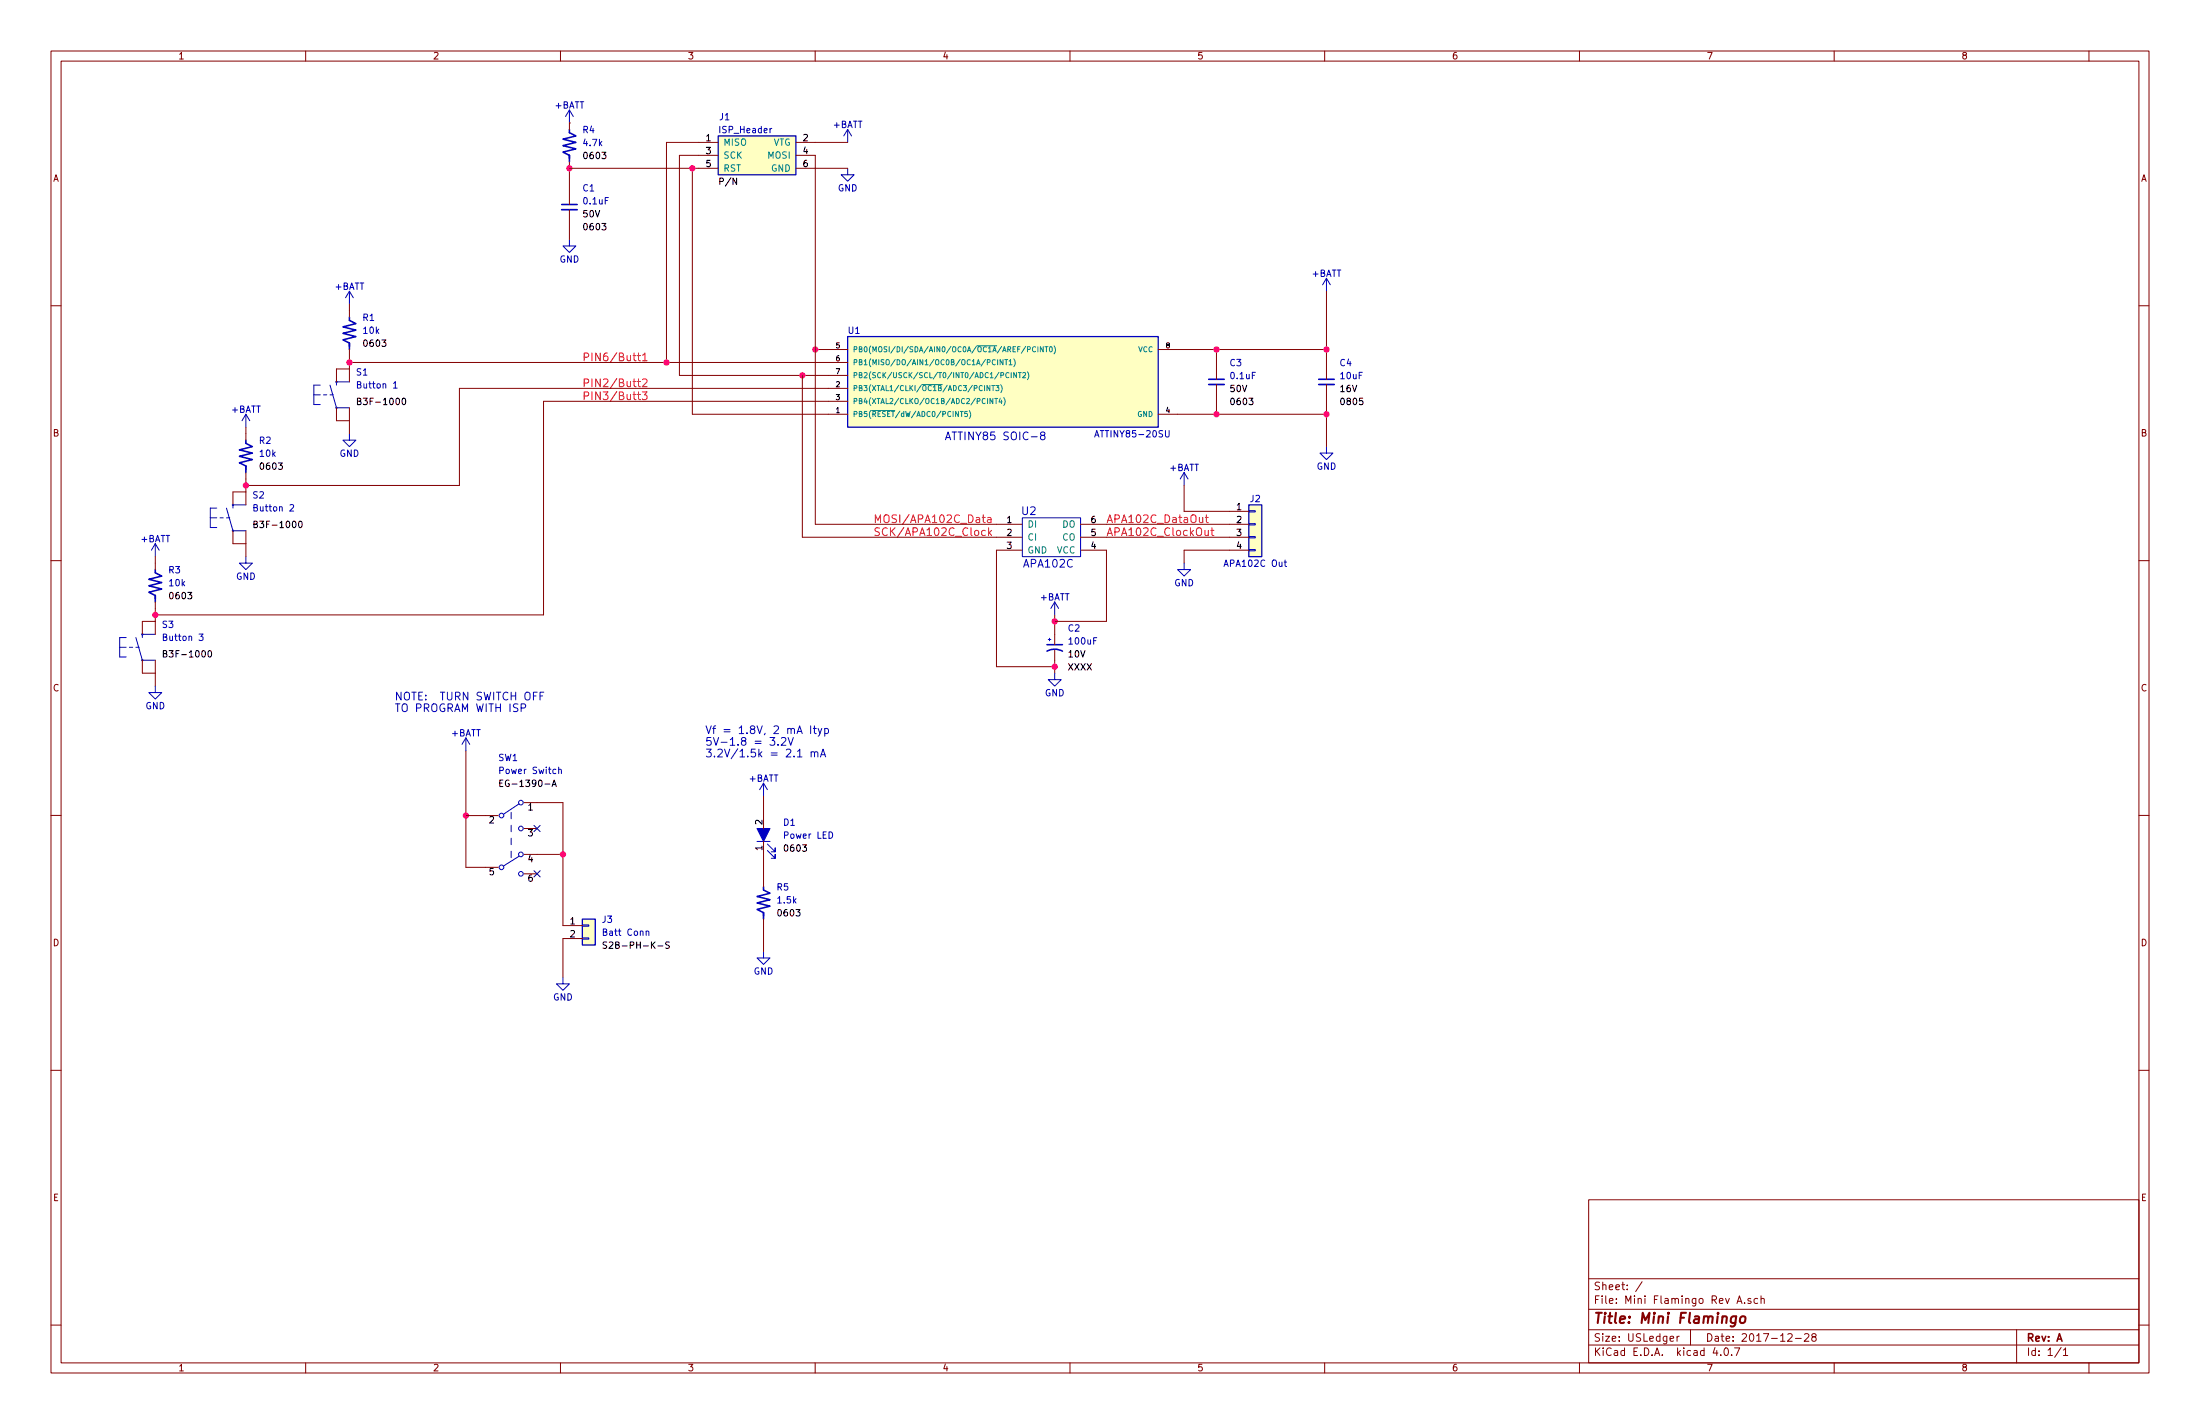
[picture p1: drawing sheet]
<svg xmlns="http://www.w3.org/2000/svg" width="432mm" height="279mm" viewBox="0 0 432 279" stroke-linecap="round" stroke-linejoin="round" font-family="sans-serif">
<g fill="none" stroke="#840000" stroke-width=".2">
<path d="M10 10h411.8v259.4h-411.8zM12 12h407.8v255.4h-407.8zM60 10v2M110 10v2M160 10v2M210 10v2M260 10v2M310 10v2M360 10v2M410 10v2M111.8 24.1h.1M111.8 24.1v1.3"/>
<path d="M111.8 31.8v8.3M111.8 33h29.2M135.9 33v48.3h30.5M141 30.5h-7.7v43.2h33.1M141 27.9h-10.2v43.2M156.2 30.5h3.8v72.4h40.7M156.2 27.9h10.2M156.2 33h10.2M10 60h2M68.6 59.7v2.5M111.8 41.1v5.9M260.3 57.2v17.2"/>
<path d="M419.8 60h2M68.6 71.1h97.8M68.6 68.6v6.3M68.6 72.4h-2.6v2.5M157.5 73.7v31.7h43.2M160 68.6h6.4M166.4 76.2h-76.2v19.1h-41.9M166.4 78.7h-59.7v42h-76.2M227.3 68.6h33M238.8 68.6v5.8M238.8 75.4v5.9M260.3 75.4v12.2"/>
<path d="M48.3 83.8v2.6M48.3 92.7v6.4M48.3 96.5h-2.6v2.6M66 80v2.6h2.6M68.6 80v5.1M227.3 81.3h33M232.4 95.3v5h12.7M10 110h2M30.5 109.2v2.6M30.5 118.1v6.4M45.7 104.1v2.6h2.6M48.3 104.1v5.1"/>
<path d="M200.7 108h-5.1v22.8h11.4M212.1 102.9h33M212.1 105.4h33M212.1 108h5.1v13.9h-10.2M245.1 108h-12.7v2.5M419.8 110h2M27.9 129.5v2.6h2.6M30.5 129.5v5.1M30.5 121.9h-2.6v2.6M207 120.7v5.8M207 127.5v4.6M10 160h2"/>
<path d="M91.4 147.3v22.9h6.4M102.9 157.5h7.6v24.1h3.8M149.9 156.2v6.4M419.8 160h2M91.4 160h6.4M102.9 162.6h2.5M102.9 167.6h7.6M102.9 171.5h2.5M149.9 165.1v8.9M114.3 184.2h-3.8v7.6M149.9 180.3v6.4M10 210h2"/>
<path d="M419.8 210h2M311.8 235.4h108v32h-108zM10 260h2M311.8 256.9h108M311.8 250.9h108M322.3 251.5l-1.3 1.9M340.9 255.8l.5-1.5 .5 1.5M341 255.3h.8M342.4 255.6v.2M343.6 254.8a.37 .37 0 0 0-.5 .2v.2l.5 .1 .1 .2-.2 .3-.4-.1M345 254.8h-.4l-.3 .2v.6l.3 .2 .4-.1M345.6 254.9l.2-.1h.4l.1 1"/>
<path d="M345.6 254.3v1.5M419.8 260h2M60 267.4v2M110 267.4v2M160 267.4v2M210 267.4v2M260 267.4v2M310 267.4v2M311.8 263.9h108M311.8 260.9h108M327.8 262.7l.7-.2-.1-.2-.4-.1-.2 .2 .1 .7h.5M329.2 262.2v1"/>
<path d="M329.6 262.2l-.4 .3M331.8 260.9v3M336.6 264.4l-.4 1.1h1M337.7 265.8v.2M338.5 264.6l.2-.1a.8 .8 0 0 1 .6 .7 .8 .8 0 0 1-.6 .8l-.2-.2-.1-.4zM339.9 265.8v.2M340.4 264.5h1.1l-.7 1.5M350.9 261.8l.6-.1 .3 .4-1 1.1h1M352.4 262.6h1.1M354.2 261.8l.6-.1 .2 .4-.9 1.1h.9M355.9 262.3l-.3-.3 .1-.2 .2-.1h.4l.2 .3-.1 .2-.5 .1-.3 .3v.3l.3 .3h.3l.3-.3v-.3l-.3-.3M360 267.4v2"/>
<path d="M395.8 260.9v6.5M404.5 264.4l-1.2 1.9M405 264.9l.4-.4v1.5M405 266h.8M410 267.4v2"/>
</g>
<path d="M340.8 258.3l-.2 1.6a.6 .6 0 0 1-.9 .3M340.8 258.3a.7 .7 0 0 0-1 .3v.8l.2 .2 .6-.1M341.7 258.4l.3-.1h.5l.1 .3-.1 .6a.54 .54 0 0 1-.5 .4 .54 .54 0 0 1-.5-.4z" fill="none" stroke="#840000" stroke-width=".41"/>
<g fill="#ffffc2" stroke="#ffffc2" stroke-width=".2">
<path d="M166.4 66h60.9v17.8h-60.9z"/>
<path d="M141 26.7h15.2v7.6h-15.2z"/>
<path d="M114.3 180.3h2.5v5.1h-2.5z"/>
<path d="M245.1 99.1h2.5v10.1h-2.5z"/>
</g>
<path d="M141 26.7h15.2v7.6h-15.2zM166.4 66h60.9v17.8h-60.9zM245.1 99.1h2.5v10.1h-2.5zM114.3 180.3h2.5v5.1h-2.5z" fill="none" stroke="#0000c2" stroke-width=".25"/>
<g fill="none" stroke="#008484" stroke-width=".2">
<path d="M180.9 75.5h4.1M191.7 67.8h3.9M193.2 75.6v1.1M193.8 78.2v1M194.3 75.6v1.1l-.6-1.1v1.1M194.6 75.6h.6M194.9 78.2v1l-.6-1v1M194.9 75.6v1.1M195.2 78.2h.6M195.4 70.7a.44 .44 0 0 0-.7 .4 .44 .44 0 0 0 .7 .4M195.5 75.6h.6l-.4 .4 .3 .1v.5l-.1 .1-.4-.1M195.5 78.2v1"/>
<path d="M195.8 70.6v1M196.3 78.1l-.2 .8h.6M196.4 75.5a1.2 1.2 0 0 1 0 1.5M196.4 73.6h.5v-.4l-.5-.1v1M196.6 78.5v.7M196.8 70.6v1l-.5-1v1M197 78a1.2 1.2 0 0 1 0 1.6M197.2 70.6h.6M197.5 70.6v1M198 73.2a.44 .44 0 0 0-.6 .4 .44 .44 0 0 0 .6 .4M198.1 70.9l.2-.3v1M198.1 71.6h.5"/>
<path d="M198.5 73.1v1M199 70.4a1.2 1.2 0 0 1 0 1.6M199.5 73.1v1l-.5-1v1M199.9 73.1h.6M200.2 73.1v1M200.7 73.2l.4-.1 .2 .3-.6 .7h.6M201.7 72.9a1.2 1.2 0 0 1 0 1.6M201.7 68.6l.5-.1v-.4l-.5-.1v1M203.3 68.1a.44 .44 0 0 0-.7 .4 .44 .44 0 0 0 .7 .4M203.7 68v1M204.7 68v1l-.5-1v1M205.1 68h.6"/>
<path d="M205.4 68v1M206 68.1l.2-.1a.55 .55 0 0 1 .3 .5 .55 .55 0 0 1-.3 .5l-.2-.3zM206.9 67.9a1.2 1.2 0 0 1 0 1.5M171.1 80.5h4.5M188.5 80.7h.6M188.7 80.7v1M189.9 80.7h-.5l-.1 .5h.5l.1 .4-.2 .1-.4-.1M190.2 80.6a1.2 1.2 0 0 1 0 1.5"/>
</g>
<g fill="none" stroke="#0000c2" stroke-width=".2">
<path d="M111.8 21.6l-.8 1.3M111.8 21.6v2.5M111.8 21.6l.7 1.3M166.4 33v1.3h1.2l-1.2 1.3-1.3-1.3h1.3M166.4 25.4l-.8 1.3M166.4 25.4v2.5M166.4 25.4l.7 1.3M68.6 57.2l-.8 1.2M68.6 57.2v2.5M68.6 57.2l.7 1.2M111.8 47v1.3h1.2l-1.2 1.2-1.3-1.2h1.3M260.3 54.6l-.7 1.3"/>
<path d="M260.3 54.6v2.6M260.3 54.6l.8 1.3M61.6 77.5h1.3M62.9 75.6h-1.3v3.8h1.3M63.5 77.5h.6M64.8 77.5h.6M64.8 75.6l1.2 4.4h2.6M68.6 74.9h-2.6v.7M77.2 75.2l.4-.3v1.2M77.2 76.1h.8M42.5 99.7h-1.2v3.8h1.2M44.4 99.7l1.3 4.4h2.6"/>
<path d="M48.3 81.3l-.8 1.3M48.3 81.3v2.5M48.3 81.3l.7 1.3M48.3 99.1h-2.6v.6M56.9 99.1l.5-.1 .2 .4-.8 .9h.8M68.6 85.1v1.3h1.2l-1.2 1.2-1.3-1.2h1.3M204.5 85.4l-.3-.3 .1-.2 .2-.1h.5l.1 .3-.1 .2-.6 .2-.2 .2v.3l.3 .3h.3l.3-.3v-.3l-.3-.3M214.9 85.8l.4-1.3 .4 1.3M228.8 84.5v1l.2 .3h.2l.3-.3v-1M232.4 92.7l-.8 1.3M232.4 92.7v2.6M232.4 92.7l.8 1.3"/>
<path d="M260.3 87.6v1.3h1.3l-1.3 1.3-1.2-1.3h1.2M30.5 106.7l-.8 1.3M30.5 106.7v2.5M30.5 106.7l.7 1.3M41.3 101.6h1.2M43.2 101.6h.6M44.4 101.6h.7M48.3 109.2v1.3h1.2l-1.2 1.3-1.3-1.3h1.3M200.7 101.6h11.4v7.6h-11.4zM207 118.1l-.8 1.3M207 118.1v2.6M207 118.1l.8 1.3"/>
<path d="M232.4 110.5v1.3h1.3l-1.3 1.2-1.3-1.2h1.3M245.1 107.8h1.3v.3h-1.3zM245.1 105.3h1.3v.2h-1.3zM245.1 102.7h1.3v.3h-1.3zM245.1 100.2h1.3v.3h-1.3zM252 110.3h.5M252.2 109.9v1l.3 .3M23.5 127h1.3M24.8 125.1h-1.3v3.8h1.3M25.4 127h.6M26.7 127h.6M26.7 125.1l1.2 4.4h2.6"/>
<path d="M30.5 134.6v1.3h1.2l-1.2 1.3-1.3-1.3h1.3M30.5 124.5h-2.6v.6M39.1 124.4h.8l-.5 .5 .4 .1v.6l-.2 .1-.5-.1M102.3 138.9l.7-.1 .2-.2-.1-.3-.2-.2h-.6v1.5M106 136.6h.5M106.7 135.8h-.7v1.5M205.7 125.5h.5M206 125.2v.5M207 132.1v1.3h1.3l-1.3 1.2-1.3-1.2h1.3M91.4 144.8l-.7 1.3M91.4 144.8v2.5M91.4 144.8l.8 1.3"/>
<path d="M100.3 159.4v1.3M101.9 157.7l-3.1 2.1M109.7 151.1l.1-.2 .3 .1 .1 .8M109.7 150.5v1.3M149.9 153.7l-.8 1.2M149.9 153.7v2.5M149.9 153.7l.7 1.2M152.7 146.1v.1M153.4 144.9l.5-.2 .3 .2 .1 .2-1 1.1h1M154.7 144.7l.5 1.5 .5-1.5M156.5 148.5h.9M159.1 142.4v1.5"/>
<path d="M159.2 147.7l.1-.1a.36 .36 0 0 1 .6 .1v.8M159.2 147.5v1M159.6 142.9h.6M159.8 142.4v1.3l.4 .2M159.9 147.7a.35 .35 0 0 1 .3-.2 .35 .35 0 0 1 .3 .2v.8M160.6 142.9l.3 1M161 148.5l.5-1.5 .6 1.5M161.2 148.1h.7M161.3 142.9l-.5 1.4-.2 .1M161.9 143l.4-.1 .3 .3v.5l-.1 .2h-.6M161.9 142.9v1.5M100.3 161.9v1.3"/>
<path d="M100.3 164.5v1.2M100.3 167v1.3M101.9 168l-3.1 1.9M148.6 165.1h2.5M149.9 162.6v2.5M150.6 166.9l1.5 1.5v-.8v.8h-.7M150.6 165.6l1.5 1.5v-.7v.7h-.7M110.5 191.8v1.2h1.3l-1.3 1.3-1.3-1.3h1.3M114.3 184h1.3v.3h-1.3zM114.3 181.5h1.3v.2h-1.3zM126.8 182.8l.2-.1 .3 .1 .1 .7M149.9 186.7v1.3h1.2l-1.2 1.2-1.3-1.2h1.3"/>
<circle cx="102.2" cy="157.5" r=".46"/>
<circle cx="98.4" cy="170.2" r=".46"/>
<circle cx="98.4" cy="160" r=".46"/>
<circle cx="102.2" cy="167.6" r=".46"/>
<circle cx="102.2" cy="162.6" r=".46"/>
<circle cx="102.2" cy="171.5" r=".46"/>
</g>
<g fill="none" stroke="#f00" stroke-width=".2">
<path d="M125.1 69.8h.6M125.1 74.9h.6M125.1 77.4h.6M125.3 69.3v1.3l.4 .2M125.3 74.3v1.4l.4 .2M125.3 76.9v1.3l.4 .2M126.1 76.9h.9l-.5 .6h.3l.2 .2-.1 .6-.2 .1h-.4l-.2-.1M126.1 69.7l.5-.4v1.5M126.1 74.5l.6-.2 .2 .2 .1 .3-.9 1.1h.9M126.1 70.8h.9M192.8 101.5h.6M193 101v1.3l.4 .2"/>
<path d="M193.4 104.1h-.4l-.3 .3v.4l.1 .2h.6M193.9 101.6h.5l.1 .9M194 103.6v1.5M194.2 104.5l.4 .6M194.5 101.9l-.5 .1a.3 .3 0 0 0-.2 .2 .3 .3 0 0 0 .2 .3h.5M194.6 104.1l-.6 .5M236.5 104.1v.8a.38 .38 0 0 0 .7 0M236.6 101.5h.6M236.8 101v1.3l.4 .2M237.2 104.1v1M237.7 104.1h.6M237.9 103.6v1.3l.4 .2"/>
</g>
<path d="M111.8 25.4v.6l1.2 .7-2.5 .6 2.5 .6-2.5 .7 2.5 .6-2.5 .6 1.3 .7v1.3M110.2 40.1h3.1M68.6 62.2v.7l1.2 .6-2.5 .6 2.5 .7-2.5 .6 2.5 .6-2.5 .7 1.3 .6v1.3M237.2 74.4h3.1M258.8 74.4h3.1M48.3 86.4v.6l1.2 .6-2.5 .7 2.5 .6-2.5 .6 2.5 .7-2.5 .6 1.3 .6v1.3M30.5 111.8v.6l1.2 .6-2.5 .7 2.5 .6-2.5 .6 2.5 .7-2.5 .6 1.3 .6v1.3M205.5 127.8a3.2 3.2 0 0 1 3 0M205.5 126.5h3M149.9 174v.6l1.2 .7-2.5 .6 2.5 .6-2.5 .7 2.5 .6-2.5 .6 1.3 .7v1.2" fill="none" stroke="#0000c2" stroke-width=".3"/>
<path d="M110.2 41.1h3.1M237.2 75.4h3.1M258.8 75.4h3.1" fill="none" stroke="#0000c2" stroke-width=".33"/>
<g fill="#0000c2" stroke="#0000c2" stroke-width=".2">
<path d="M148.6 162.6h2.5l-1.2 2.5z"/>
<circle cx="66" cy="80" r=".13"/>
<circle cx="66" cy="74.9" r=".13"/>
<circle cx="45.7" cy="104.1" r=".13"/>
<circle cx="45.7" cy="99.1" r=".13"/>
<circle cx="27.9" cy="129.5" r=".13"/>
<circle cx="27.9" cy="124.5" r=".13"/>
</g>
<path d="M70.2 78.7l.6-.1v-.4l-.6-.1v1.3h.4l.3-.4-.3-.3M79 78.2l.2-.1a.67 .67 0 0 1 .4 .7 .67 .67 0 0 1-.4 .6l-.3-.5zM49.8 102.8l.6-.1v-.3l-.6-.1v1.2h.5l.2-.4-.2-.3M58.7 102.4l.2-.1a.67 .67 0 0 1 .4 .6 .67 .67 0 0 1-.4 .6l-.3-.5zM32.1 128.2l.6-.1v-.3l-.6-.1v1.2h.4l.3-.4-.3-.3M40.9 127.8l.2-.1a.67 .67 0 0 1 .4 .6 .67 .67 0 0 1-.4 .6l-.3-.5zM98.1 153.6h.4M98.7 153.1h-.6v1.2h.6M108.4 154.3l.4-1.2 .4 1.2M108.5 153.9h.6M119.1 184.9h-.7v.4l.5 .2 .2 .3-.3 .3-.4-.1M131.4 184.9h-.7v.4l.5 .2 .2 .3-.3 .3-.4-.1" fill="none" stroke="#000" stroke-width=".2"/>
<path d="M104.8 162l1.2 1.2M104.8 170.8l1.2 1.3M106 162l-1.2 1.2M106 170.8l-1.2 1.3" fill="none" stroke="#000084" stroke-width=".2"/>
<g fill="#f0f" stroke="#f0f" stroke-width=".25">
<circle cx="130.8" cy="71.1" r=".51"/>
<circle cx="260.3" cy="68.6" r=".51"/>
<circle cx="260.3" cy="81.3" r=".51"/>
<circle cx="111.8" cy="33" r=".51"/>
<circle cx="160" cy="68.6" r=".51"/>
<circle cx="157.5" cy="73.7" r=".51"/>
<circle cx="135.9" cy="33" r=".51"/>
<circle cx="238.8" cy="68.6" r=".51"/>
<circle cx="238.8" cy="81.3" r=".51"/>
<circle cx="68.6" cy="71.1" r=".51"/>
<circle cx="48.3" cy="95.3" r=".51"/>
<circle cx="30.5" cy="120.7" r=".51"/>
<circle cx="91.4" cy="160" r=".51"/>
<circle cx="110.5" cy="167.6" r=".51"/>
<circle cx="207" cy="121.9" r=".51"/>
<circle cx="207" cy="130.8" r=".51"/>
</g>
<text font-size="2.8" fill="#840000" x="312.8" y="259.7">Title: Mini Flamingo</text>
<g font-size="2.1" fill="#f00">
<text x="114.3" y="70.9">PIN6/Butt1</text>
<text x="114.3" y="75.9">PIN2/Butt2</text>
<text x="114.3" y="78.5">PIN3/Butt3</text>
<text x="171.4" y="102.6">MOSI/APA102C_Data</text>
<text x="171.4" y="105.2">SCK/APA102C_Clock</text>
<text x="217.2" y="102.6">APA102C_DataOut</text>
<text x="217.2" y="105.2">APA102C_ClockOut</text>
</g>
<g font-size="2.1" fill="#0000c2">
<text x="185.4" y="86.4">ATTINY85 SOIC-8</text>
<text x="200.6" y="101">U2</text>
<text x="201" y="111.4">APA102C</text>
<text x="77.5" y="137.4">NOTE: TURN SWITCH OFF</text>
<text x="77.5" y="139.7">TO PROGRAM WITH ISP</text>
<text x="138.4" y="144">Vf = 1.8V, 2 mA Ityp</text>
<text x="138.4" y="146.3">5V-1.8 = 3.2V</text>
<text x="138.4" y="148.6">3.2V/1.5k = 2.1 mA</text>
</g>
<g font-size="2.1" fill="#840000">
<text x="312.8" y="255.8">File: Mini Flamingo Rev A.sch</text>
<text x="312.8" y="253.1">Sheet: /</text>
<text x="312.8" y="263.2">Size: USLedger</text>
<text x="334.8" y="263.2">Date: 2017-12-28</text>
<text x="397.8" y="263.2">Rev: A</text>
<text x="312.8" y="266">KiCad E.D.A. kicad 4.0.7</text>
<text x="397.8" y="266">Id: 1/1</text>
</g>
<g font-size="1.8" fill="#840000">
<text x="35" y="11.6">1</text>
<text x="85" y="11.6">2</text>
<text x="135" y="11.6">3</text>
<text x="185" y="11.6">4</text>
<text x="235" y="11.6">5</text>
<text x="285" y="11.6">6</text>
<text x="335" y="11.6">7</text>
<text x="385" y="11.6">8</text>
<text x="10.4" y="35.6">A</text>
<text x="420.2" y="35.6">A</text>
<text x="10.4" y="85.6">B</text>
<text x="420.2" y="85.6">B</text>
<text x="10.4" y="135.6">C</text>
<text x="420.2" y="135.6">C</text>
<text x="10.4" y="185.6">D</text>
<text x="420.2" y="185.6">D</text>
<text x="10.4" y="235.6">E</text>
<text x="420.2" y="235.6">E</text>
<text x="35" y="269">1</text>
<text x="85" y="269">2</text>
<text x="135" y="269">3</text>
<text x="185" y="269">4</text>
<text x="235" y="269">5</text>
<text x="285" y="269">6</text>
<text x="335" y="269">7</text>
<text x="385" y="269">8</text>
</g>
<g font-size="1.8" fill="#0000c2">
<text x="108.9" y="21.3">+BATT</text>
<text x="141.3" y="23.6">J1</text>
<text x="114.4" y="26.1">R4</text>
<text x="114.6" y="28.7">4.7k</text>
<text x="141.4" y="26.1">ISP_Header</text>
<text x="163.5" y="25.1">+BATT</text>
<text x="114.4" y="37.5">C1</text>
<text x="114.6" y="40.1">0.1uF</text>
<text x="164.4" y="37.5">GND</text>
<text x="109.8" y="51.5">GND</text>
<text x="65.7" y="56.8">+BATT</text>
<text x="257.5" y="54.3">+BATT</text>
<text x="71.2" y="62.9">R1</text>
<text x="71.4" y="65.5">10k</text>
<text x="166.5" y="65.5">U1</text>
<text x="241.4" y="71.8">C3</text>
<text x="263" y="71.8">C4</text>
<text x="70" y="73.7">S1</text>
<text x="70.4" y="76.2">Button 1</text>
<text x="241.6" y="74.4">0.1uF</text>
<text x="263.2" y="74.4">10uF</text>
<text x="45.4" y="81">+BATT</text>
<text x="50.9" y="87.1">R2</text>
<text x="51.1" y="89.6">10k</text>
<text x="66.6" y="89.6">GND</text>
<text x="215.6" y="85.8">ATTINY85-20SU</text>
<text x="229.5" y="92.4">+BATT</text>
<text x="258.4" y="92.2">GND</text>
<text x="49.7" y="97.8">S2</text>
<text x="50.1" y="100.3">Button 2</text>
<text x="245.4" y="98.5">J2</text>
<text x="27.6" y="106.4">+BATT</text>
<text x="33.1" y="112.5">R3</text>
<text x="46.3" y="113.7">GND</text>
<text x="240.6" y="111.2">APA102C Out</text>
<text x="33.3" y="115">10k</text>
<text x="204.1" y="117.8">+BATT</text>
<text x="230.5" y="115">GND</text>
<text x="31.9" y="123.2">S3</text>
<text x="32.3" y="125.7">Button 3</text>
<text x="209.7" y="123.9">C2</text>
<text x="210" y="126.4">100uF</text>
<text x="205.1" y="136.6">GND</text>
<text x="28.5" y="139.1">GND</text>
<text x="88.6" y="144.5">+BATT</text>
<text x="97.8" y="149.3">SW1</text>
<text x="98.4" y="151.8">Power Switch</text>
<text x="147" y="153.4">+BATT</text>
<text x="153.8" y="162">D1</text>
<text x="154" y="164.5">Power LED</text>
<text x="152.5" y="174.7">R5</text>
<text x="152.7" y="177.2">1.5k</text>
<text x="118.2" y="181.1">J3</text>
<text x="118.7" y="183.6">Batt Conn</text>
<text x="147.9" y="191.2">GND</text>
<text x="108.5" y="196.3">GND</text>
</g>
<g font-size="1.8">
<text x="138.6" y="27.7">1</text>
<text x="157.6" y="27.7">2</text>
<text x="114.8" y="31.2">0603</text>
<text x="138.6" y="30.2">3</text>
<text x="138.6" y="32.8">5</text>
<text x="157.6" y="30.2">4</text>
<text x="157.6" y="32.8">6</text>
<text x="141.5" y="36.3">P/N</text>
<text x="114.5" y="42.6">50V</text>
<text x="114.8" y="45.2">0603</text>
<text x="71.6" y="68">0603</text>
<text x="241.5" y="76.9">50V</text>
<text x="263.1" y="76.9">16V</text>
<text x="70.9" y="79.5">B3F-1000</text>
<text x="241.8" y="79.5">0603</text>
<text x="263.4" y="79.5">0805</text>
<text x="51.3" y="92.2">0603</text>
<text x="242.7" y="100.1">1</text>
<text x="50.6" y="103.6">B3F-1000</text>
<text x="197.6" y="102.6">1</text>
<text x="197.6" y="105.2">2</text>
<text x="197.6" y="107.7">3</text>
<text x="214.1" y="107.7">4</text>
<text x="214.1" y="105.2">5</text>
<text x="214.1" y="102.6">6</text>
<text x="242.7" y="102.6">2</text>
<text x="242.7" y="105.2">3</text>
<text x="242.7" y="107.7">4</text>
<text x="33.5" y="117.6">0603</text>
<text x="32.8" y="129">B3F-1000</text>
<text x="209.6" y="131.5">XXXX</text>
<text x="209.7" y="129">10V</text>
<text x="99.1" y="154.4">EG-1390-A</text>
<text x="96" y="161.5">2</text>
<text x="103.7" y="159">1</text>
<text x="149.6" y="161.8" transform="rotate(-90 149.6 161.8)">2</text>
<text x="103.7" y="164.1">3</text>
<text x="149.6" y="166.9" transform="rotate(-90 149.6 166.9)">1</text>
<text x="154.2" y="167.1">0603</text>
<text x="96" y="171.7">5</text>
<text x="103.7" y="169.2">4</text>
<text x="103.7" y="173">6</text>
<text x="152.9" y="179.8">0603</text>
<text x="111.9" y="181.4">1</text>
<text x="111.9" y="183.9">2</text>
<text x="119.8" y="186.1">S2B-PH-K-S</text>
</g>
<g font-size="1.8" fill="#008484">
<text x="142" y="28.6">MISO</text>
<text x="151.6" y="28.6">VTG</text>
<text x="142" y="31.1">SCK</text>
<text x="142" y="33.7">RST</text>
<text x="150.7" y="31.1">MOSI</text>
<text x="151.3" y="33.7">GND</text>
<text x="201.7" y="103.5">DI</text>
<text x="201.7" y="106">CI</text>
<text x="208.4" y="106">CO</text>
<text x="208.4" y="103.5">DO</text>
<text x="201.7" y="108.6">GND</text>
<text x="207.3" y="108.6">VCC</text>
</g>
<g font-size="1.4">
<text x="164.1" y="68.3">5</text>
<text x="164.1" y="70.9">6</text>
<text x="228.9" y="68.3">8</text>
<text x="164.1" y="75.9">2</text>
<text x="164.1" y="73.4">7</text>
<text x="164.1" y="81">1</text>
<text x="164.1" y="78.5">3</text>
<text x="228.9" y="81">4</text>
</g>
<g font-size="1.4" fill="#008484">
<text x="167.4" y="69.1">PB0(MOSI/DI/SDA/AIN0/OC0A/OC1A/AREF/PCINT0)</text>
<text x="167.4" y="71.6">PB1(MISO/DO/AIN1/OC0B/OC1A/PCINT1)</text>
<text x="223.3" y="69.1">VCC</text>
<text x="167.4" y="76.7">PB3(XTAL1/CLKI/OC1B/ADC3/PCINT3)</text>
<text x="167.4" y="74.2">PB2(SCK/USCK/SCL/T0/INT0/ADC1/PCINT2)</text>
<text x="167.4" y="81.8">PB5(RESET/dW/ADC0/PCINT5)</text>
<text x="167.4" y="79.2">PB4(XTAL2/CLKO/OC1B/ADC2/PCINT4)</text>
<text x="223.2" y="81.8">GND</text>
</g>
</svg>
